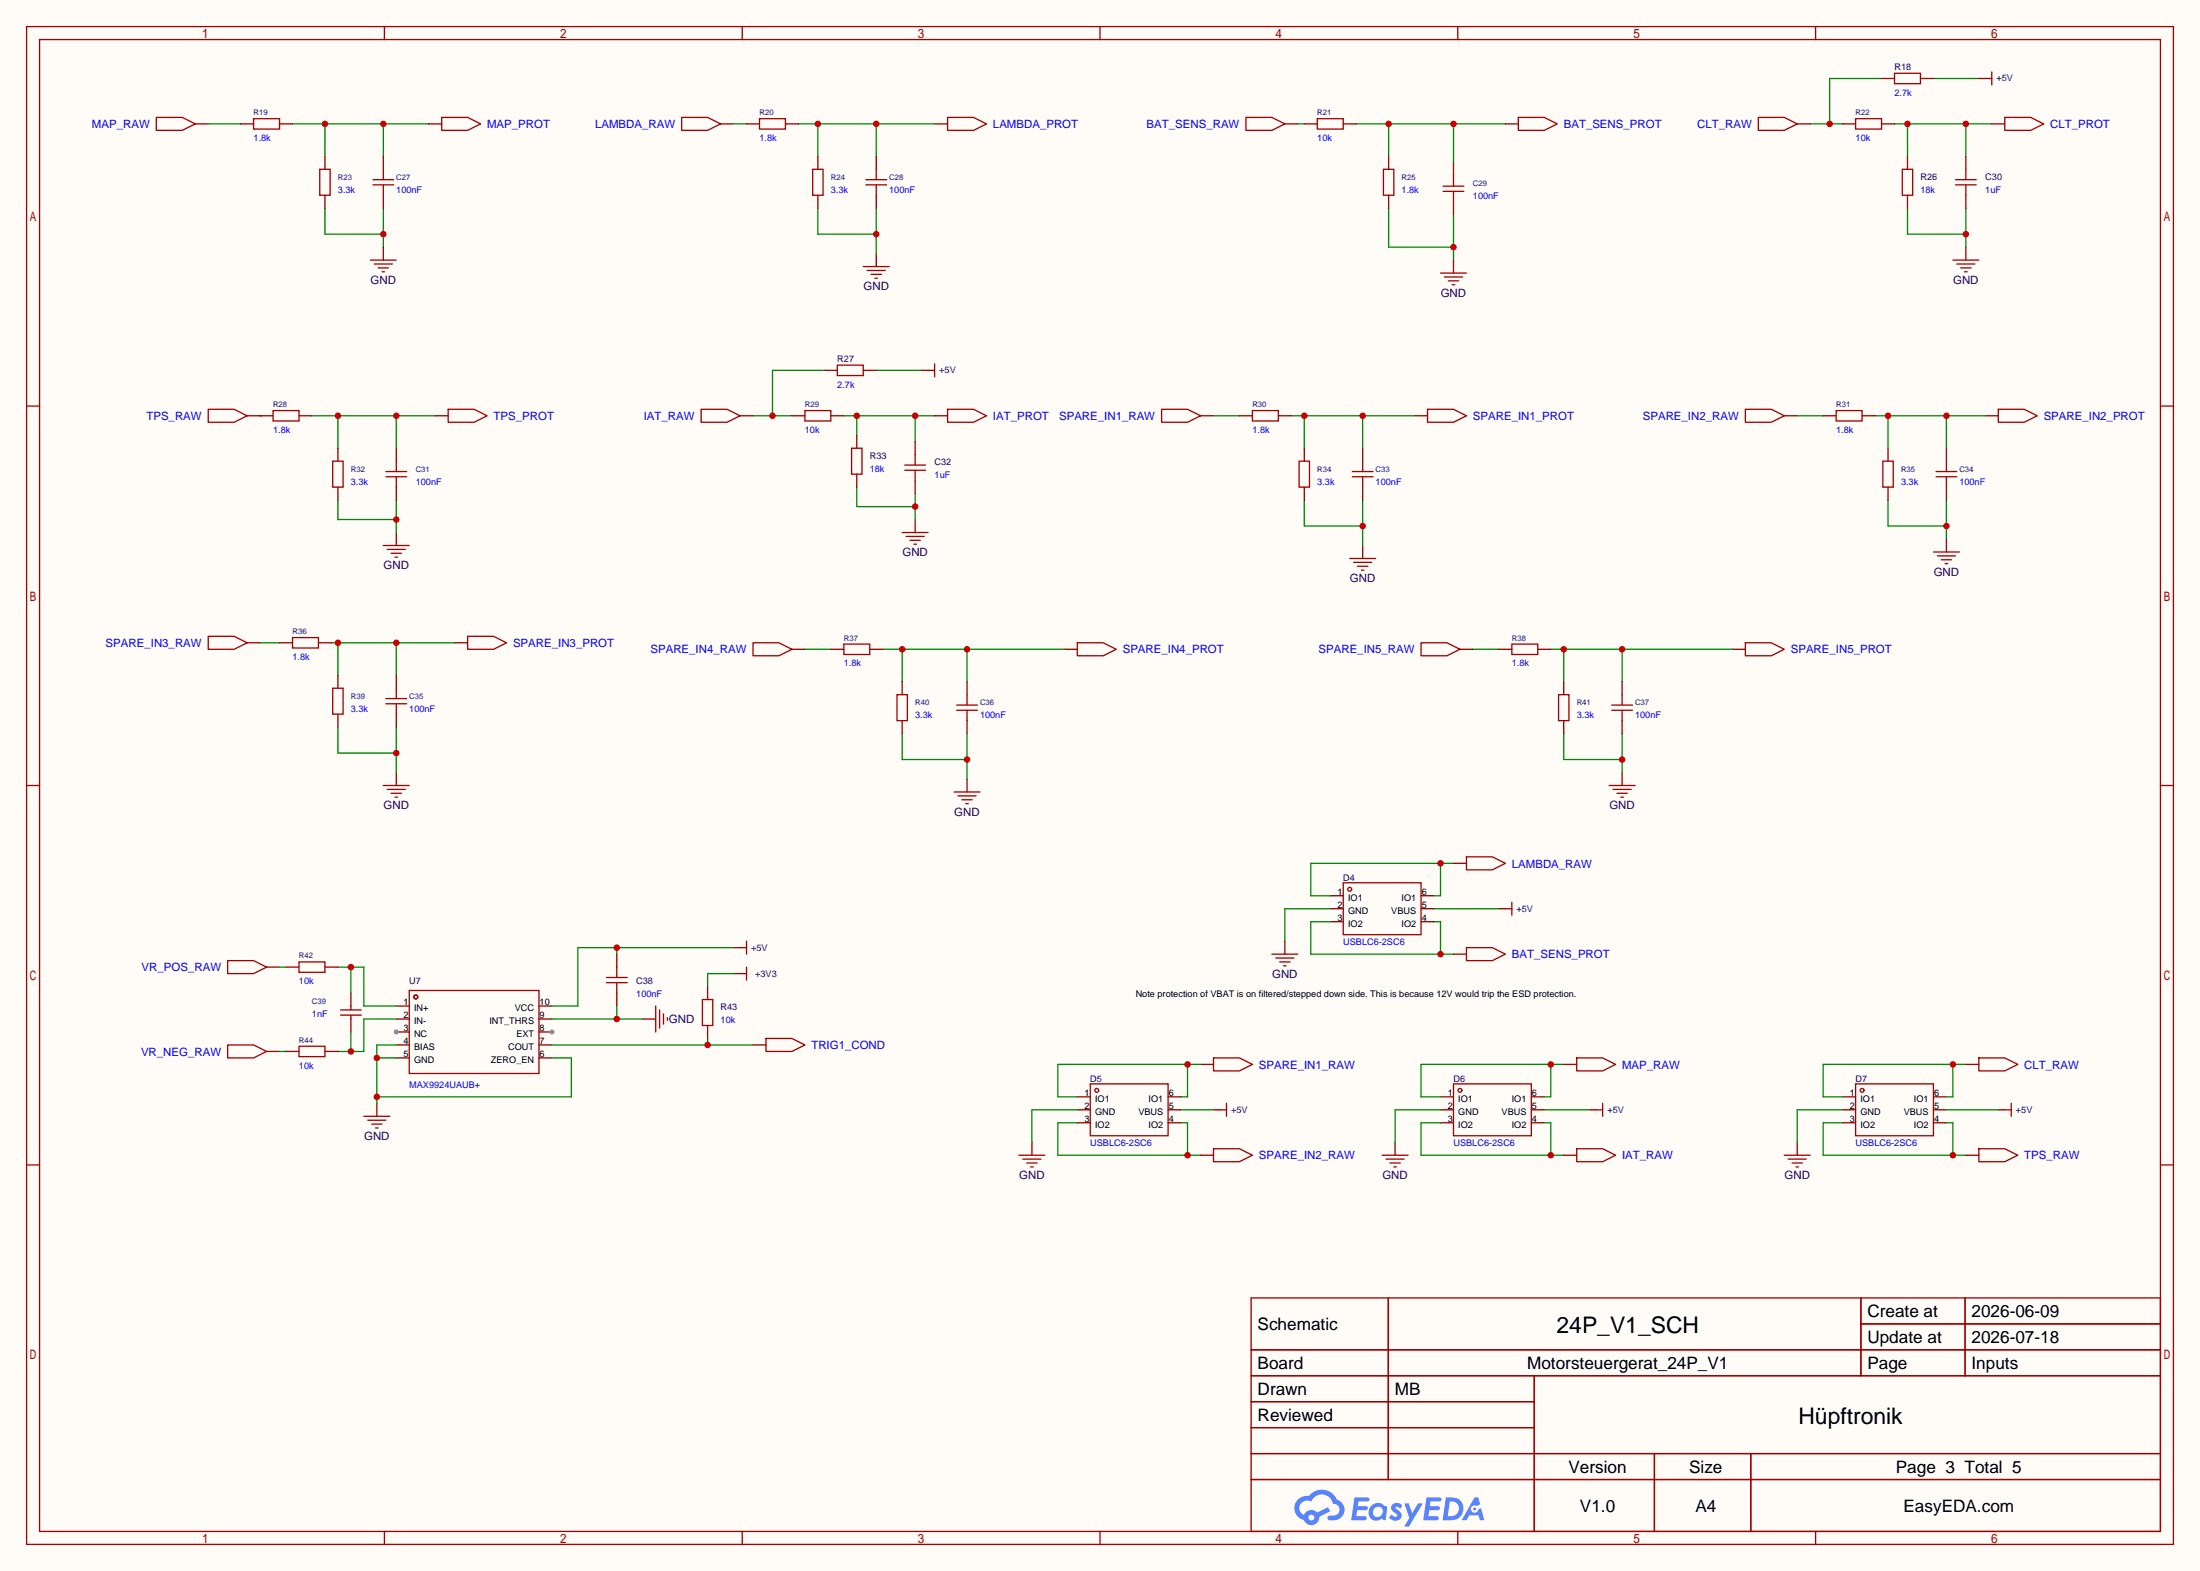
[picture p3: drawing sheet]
<svg xmlns="http://www.w3.org/2000/svg" width="431mm" height="308mm" viewBox="0 0 431 308" stroke-linecap="round" stroke-linejoin="round" font-family="sans-serif">
<path d="M0 0h430.8v307.6h-430.8z" fill="#fffcf7"/>
<g fill="none" stroke="#a10000" stroke-width=".25">
<path d="M5.2 5.2h420.4v297.2h-420.4zM7.7 7.7h415.3v292.1h-415.3zM75.3 5.2v2.5M145.3 5.2v2.5M215.4 5.2v2.5M285.5 5.2v2.5M355.5 5.2v2.5M5.2 79.5h2.5M423 79.5h2.6M5.2 153.8h2.5M423 153.8h2.6M5.2 228.1h2.5"/>
<path d="M423 228.1h2.6M245 254.1h178v45.7h-178zM271.8 254.1v35.6M364.4 254.1v15.3M364.4 259.2h58.6M384.8 254.1v15.3M245 264.3h178M245 269.4h178M245 274.4h55.4M245 279.5h55.4M300.4 269.4v30.4M75.3 299.8v2.6"/>
<path d="M145.3 299.8v2.6M215.4 299.8v2.6M245 284.6h178M245 289.7h178M285.5 299.8v2.6M324 284.6v15.2M342.8 284.6v15.2M355.5 299.8v2.6"/>
</g>
<g fill="#5487ff">
<path d="M272.7 294.5a1.3 1.3 0 0 1 1.9 .3l-.4 .6a.54 .54 0 0 0-1-.2l.2 .2a1.58 1.58 0 0 1 1 1.6 1.43 1.43 0 0 1-2.4 .1l.5-.6a.64 .64 0 0 0 .5 .5 .64 .64 0 0 0 .6-.3l-.1-.2a1.35 1.35 0 0 1-1-1.8z"/>
<path d="M275 294.3h.8l.7 2 1.2-2h.9l-2.7 4.6h-.9l1-1.7z"/>
<path d="M265.2 293.2h1.7a1.31 1.31 0 0 1 1.2 .2 .4 .4 0 0 1-.4 .6h-1.7l-.1 .9h1.6a.4 .4 0 0 1 .3 .4 .4 .4 0 0 1-.4 .4h-1.7l-.1 1.2h.8a1.23 1.23 0 0 1 1.2 .2 .39 .39 0 0 1-.4 .6h-2.6z"/>
<path d="M279.3 293.2h1.7a1.32 1.32 0 0 1 1.2 .2 .39 .39 0 0 1-.3 .6h-1.8l-.1 .9h1.6a.4 .4 0 0 1 .4 .4 .4 .4 0 0 1-.5 .4h-1.6l-.2 1.2h.8a1.23 1.23 0 0 1 1.2 .2 .39 .39 0 0 1-.4 .6h-2.6z"/>
<path d="M288.7 293.2h.8l.3 1.3-.6 .4a.75 .75 0 0 0-1.1 .3 .75 .75 0 0 0 .4 1 .75 .75 0 0 0 1-.7l.5-.2 .6 2.4h-.8l-.3-1h-1.8l-.5 1h-1z"/>
<path d="M283.1 293.2l-.6 4.5h1.4a2.27 2.27 0 0 0 2.7-2.3 2.27 2.27 0 0 0-2.7-2.2zM283.9 294a1.5 1.5 0 0 1 1.8 1.5 1.5 1.5 0 0 1-1.9 1.4h-.3z"/>
<path d="M268.5 294.8a1.6 1.6 0 0 0-.3 2.3 1.6 1.6 0 0 0 2.3 .2l.8 .4 .3-2.5-.1-.3h-.5a1.58 1.58 0 0 0-2.5-.1zM269.1 295.3a.99 .99 0 0 1 1.6 .3 .99 .99 0 0 1-.8 1.4 .94 .94 0 0 1-1-.5 .94 .94 0 0 1 .2-1.2z"/>
<path d="M254.2 293.6a2.37 2.37 0 0 0 1.1 4 1.54 1.54 0 0 0 1.8 1 1.54 1.54 0 0 0 1.2-1.6l2.2-1.1-.5-.8-2.1 1.1a1.57 1.57 0 0 0-2.6 .4 1.5 1.5 0 0 1-.7-2.1 1.5 1.5 0 0 1 2.2-.5 2.23 2.23 0 0 1 2.3-1.4 2.23 2.23 0 0 1 1.9 1.8 1.16 1.16 0 0 1 1.3 1.1 1.16 1.16 0 0 1-1.1 1.2h-.7a.47 .47 0 0 0-.6 .4 .47 .47 0 0 0 .5 .6 2.17 2.17 0 0 0 2.5-1 2.17 2.17 0 0 0-.4-2.7l-.7-.4a3.2 3.2 0 0 0-5.5-.7l-1.1 .1zM256.2 297.1a.6 .6 0 0 1 1.2 0 .6 .6 0 0 1-1.2 0z"/>
<circle cx="288.7" cy="295.4" r=".28"/>
</g>
<path d="M57.3 24.3h26.6M63.6 24.3v6.3M75.1 24.3v6.3" fill="none" stroke="#008700" stroke-width=".25"/>
<g fill="#c00">
<circle cx="63.6" cy="24.3" r=".63"/>
<circle cx="75.1" cy="24.3" r=".63"/>
</g>
<path d="M38.2 24.3h2.6M83.9 24.3h2.6M75.1 48.4v2.5M48.4 81.4h2.5M144.9 81.4h2.5" fill="none" stroke="#870000" stroke-width=".25"/>
<path d="M30.6 23h5.1l2.5 1.3-2.5 1.2h-5.1zM86.5 23h5.1l2.5 1.3-2.5 1.2h-5.1zM72.5 50.9h5.1M73.3 51.7h3.5M74 52.5h2.1M74.8 53.2h.5M40.8 80.1h5l2.6 1.3-2.6 1.3h-5zM137.3 80.1h5.1l2.5 1.3-2.5 1.3h-5.1z" fill="none" stroke="#a10000" stroke-width=".25"/>
<path d="M61.1 81.4h24.1M66.2 81.4v6.4M77.6 81.4v6.4" fill="none" stroke="#008700" stroke-width=".25"/>
<g fill="#c00">
<circle cx="77.6" cy="81.4" r=".63"/>
<circle cx="66.2" cy="81.4" r=".63"/>
</g>
<path d="M85.2 81.4h2.6M77.6 104.3v2.5" fill="none" stroke="#870000" stroke-width=".25"/>
<path d="M87.8 80.1h5l2.6 1.3-2.6 1.3h-5zM75.1 106.8h5M75.8 107.6h3.6M76.6 108.3h2M77.3 109.1h.6" fill="none" stroke="#a10000" stroke-width=".25"/>
<path d="M40.8 24.3h6.3M50.9 81.4h.1M165.2 81.4h17.8M167.8 81.4v3.8M179.2 81.4v5.1" fill="none" stroke="#008700" stroke-width=".25"/>
<g fill="#c00">
<circle cx="179.2" cy="81.4" r=".63"/>
<circle cx="167.8" cy="81.4" r=".63"/>
</g>
<path d="M183 81.4h2.5M179.2 101.7v2.6" fill="none" stroke="#870000" stroke-width=".25"/>
<path d="M185.5 80.1h5.1l2.6 1.3-2.6 1.3h-5.1zM176.7 104.3h5M177.4 105h3.6M178.2 105.8h2M178.9 106.6h.6" fill="none" stroke="#a10000" stroke-width=".25"/>
<path d="M371 24.3h19M373.5 24.3v6.3M384.9 24.3v6.3" fill="none" stroke="#008700" stroke-width=".25"/>
<g fill="#c00">
<circle cx="384.9" cy="24.3" r=".63"/>
<circle cx="373.5" cy="24.3" r=".63"/>
</g>
<path d="M390 24.3h2.6M384.9 48.4v2.5" fill="none" stroke="#870000" stroke-width=".25"/>
<path d="M392.6 23h5l2.6 1.3-2.6 1.2h-5zM382.4 50.9h5.1M383.2 51.7h3.5M383.9 52.5h2.1M384.7 53.2h.5" fill="none" stroke="#a10000" stroke-width=".25"/>
<path d="M368.4 15.4h-10.1v8.9M354.5 24.3h6.3" fill="none" stroke="#008700" stroke-width=".25"/>
<circle cx="358.3" cy="24.3" r=".63" fill="#c00"/>
<path d="M141.1 24.3h2.5M183 24.3h2.5M351.9 24.3h2.6" fill="none" stroke="#870000" stroke-width=".25"/>
<path d="M133.5 23h5.1l2.5 1.3-2.5 1.2h-5.1zM185.5 23h5.1l2.6 1.3-2.6 1.2h-5.1zM344.3 23h5.1l2.5 1.3-2.5 1.2h-5.1z" fill="none" stroke="#a10000" stroke-width=".25"/>
<path d="M378.6 15.4h8.9M161.4 72.5h-10.1v8.9M171.6 72.5h8.9M147.4 81.4h7.7" fill="none" stroke="#008700" stroke-width=".25"/>
<circle cx="151.3" cy="81.4" r=".63" fill="#c00"/>
<path d="M63.6 40.8v5h11.5M75.1 40.8v7.6" fill="none" stroke="#008700" stroke-width=".25"/>
<circle cx="75.1" cy="45.8" r=".63" fill="#c00"/>
<path d="M66.2 97.9v3.8h11.4M77.6 97.9v6.4" fill="none" stroke="#008700" stroke-width=".25"/>
<circle cx="77.6" cy="101.7" r=".63" fill="#c00"/>
<path d="M156.3 24.3h26.7M160.1 24.3v6.3M171.6 24.3v6.3" fill="none" stroke="#008700" stroke-width=".25"/>
<g fill="#c00">
<circle cx="160.1" cy="24.3" r=".63"/>
<circle cx="171.6" cy="24.3" r=".63"/>
</g>
<path d="M171.6 49.7v2.5" fill="none" stroke="#870000" stroke-width=".25"/>
<path d="M169 52.2h5.1M169.8 53h3.6M170.6 53.7h2M171.3 54.5h.5" fill="none" stroke="#a10000" stroke-width=".25"/>
<path d="M160.1 40.8v5h11.5M171.6 40.8v8.9" fill="none" stroke="#008700" stroke-width=".25"/>
<circle cx="171.6" cy="45.8" r=".63" fill="#c00"/>
<path d="M143.6 24.3h2.6M252.9 81.4h24.1M255.4 81.4v6.4M266.8 81.4v6.4" fill="none" stroke="#008700" stroke-width=".25"/>
<path d="M235.1 81.4h2.5M277 81.4h2.5" fill="none" stroke="#870000" stroke-width=".25"/>
<path d="M227.5 80.1h5l2.6 1.3-2.6 1.3h-5zM279.5 80.1h5.1l2.5 1.3-2.5 1.3h-5.1z" fill="none" stroke="#a10000" stroke-width=".25"/>
<g fill="#c00">
<circle cx="255.4" cy="81.4" r=".63"/>
<circle cx="266.8" cy="81.4" r=".63"/>
</g>
<path d="M266.8 106.8v2.5" fill="none" stroke="#870000" stroke-width=".25"/>
<path d="M264.3 109.3h5.1M265 110.1h3.6M265.8 110.9h2M266.6 111.6h.5" fill="none" stroke="#a10000" stroke-width=".25"/>
<path d="M255.4 97.9v5.1h11.4M266.8 97.9v8.9" fill="none" stroke="#008700" stroke-width=".25"/>
<circle cx="266.8" cy="103" r=".63" fill="#c00"/>
<path d="M237.6 81.4h5.1M367.2 81.4h21.5M369.7 81.4v6.4M381.1 81.4v6.4" fill="none" stroke="#008700" stroke-width=".25"/>
<path d="M349.4 81.4h2.5M388.7 81.4h2.6" fill="none" stroke="#870000" stroke-width=".25"/>
<path d="M341.8 80.1h5l2.6 1.3-2.6 1.3h-5zM391.3 80.1h5.1l2.5 1.3-2.5 1.3h-5.1z" fill="none" stroke="#a10000" stroke-width=".25"/>
<g fill="#c00">
<circle cx="369.7" cy="81.4" r=".63"/>
<circle cx="381.1" cy="81.4" r=".63"/>
</g>
<path d="M381.1 105.5v2.6" fill="none" stroke="#870000" stroke-width=".25"/>
<path d="M378.6 108.1h5.1M379.3 108.8h3.6M380.1 109.6h2M380.9 110.4h.5" fill="none" stroke="#a10000" stroke-width=".25"/>
<path d="M369.7 97.9v5.1h11.4M381.1 97.9v7.6" fill="none" stroke="#008700" stroke-width=".25"/>
<circle cx="381.1" cy="103" r=".63" fill="#c00"/>
<path d="M265.6 24.3h29.2M271.9 24.3v6.3M284.6 24.3v7.6M351.9 81.4h5.1" fill="none" stroke="#008700" stroke-width=".25"/>
<g fill="#c00">
<circle cx="284.6" cy="24.3" r=".63"/>
<circle cx="271.9" cy="24.3" r=".63"/>
</g>
<path d="M251.6 24.3h2.5M294.8 24.3h2.5M284.6 50.9v2.6M48.4 125.9h2.5M89 125.9h2.6" fill="none" stroke="#870000" stroke-width=".25"/>
<path d="M244 23h5l2.6 1.3-2.6 1.2h-5zM297.3 23h5.1l2.5 1.3-2.5 1.2h-5.1zM282.1 53.5h5M282.8 54.2h3.6M283.6 55h2M284.4 55.8h.5M40.8 124.6h5l2.6 1.3-2.6 1.2h-5zM91.6 124.6h5l2.6 1.3-2.6 1.2h-5z" fill="none" stroke="#a10000" stroke-width=".25"/>
<path d="M64.9 125.9h24.1M66.2 125.9v6.3M77.6 125.9v6.3" fill="none" stroke="#008700" stroke-width=".25"/>
<g fill="#c00">
<circle cx="66.2" cy="125.9" r=".63"/>
<circle cx="77.6" cy="125.9" r=".63"/>
</g>
<path d="M77.6 151.3v2.5" fill="none" stroke="#870000" stroke-width=".25"/>
<path d="M75.1 153.8h5M75.8 154.6h3.6M76.6 155.3h2M77.3 156.1h.6" fill="none" stroke="#a10000" stroke-width=".25"/>
<path d="M66.2 142.4v5h11.4M77.6 142.4v8.9" fill="none" stroke="#008700" stroke-width=".25"/>
<circle cx="77.6" cy="147.4" r=".63" fill="#c00"/>
<path d="M50.9 125.9h3.8M172.8 127.1h35.6M176.7 127.1v6.4M189.4 127.1v6.4" fill="none" stroke="#008700" stroke-width=".25"/>
<path d="M155.1 127.1h2.5M208.4 127.1h2.5" fill="none" stroke="#870000" stroke-width=".25"/>
<path d="M147.4 125.9h5.1l2.6 1.2-2.6 1.3h-5.1zM210.9 125.9h5.1l2.6 1.2-2.6 1.3h-5.1z" fill="none" stroke="#a10000" stroke-width=".25"/>
<g fill="#c00">
<circle cx="176.7" cy="127.1" r=".63"/>
<circle cx="189.4" cy="127.1" r=".63"/>
</g>
<path d="M189.4 152.5v2.6" fill="none" stroke="#870000" stroke-width=".25"/>
<path d="M186.8 155.1h5.1M187.6 155.8h3.5M188.3 156.6h2.1M189.1 157.4h.5" fill="none" stroke="#a10000" stroke-width=".25"/>
<path d="M176.7 143.6v5.1h12.7M189.4 143.6v8.9" fill="none" stroke="#008700" stroke-width=".25"/>
<circle cx="189.4" cy="148.7" r=".63" fill="#c00"/>
<path d="M157.6 127.1h5.1M303.7 127.1h35.5M306.2 127.1v6.4M317.6 127.1v6.4" fill="none" stroke="#008700" stroke-width=".25"/>
<path d="M285.9 127.1h2.5M339.2 127.1h2.6" fill="none" stroke="#870000" stroke-width=".25"/>
<path d="M278.3 125.9h5l2.6 1.2-2.6 1.3h-5zM341.8 125.9h5l2.6 1.2-2.6 1.3h-5z" fill="none" stroke="#a10000" stroke-width=".25"/>
<g fill="#c00">
<circle cx="306.2" cy="127.1" r=".63"/>
<circle cx="317.6" cy="127.1" r=".63"/>
</g>
<path d="M317.6 151.3v2.5" fill="none" stroke="#870000" stroke-width=".25"/>
<path d="M315.1 153.8h5.1M315.8 154.6h3.6M316.6 155.3h2M317.4 156.1h.5" fill="none" stroke="#a10000" stroke-width=".25"/>
<path d="M306.2 143.6v5.1h11.4M317.6 143.6v7.7" fill="none" stroke="#008700" stroke-width=".25"/>
<circle cx="317.6" cy="148.7" r=".63" fill="#c00"/>
<path d="M288.4 127.1h5.1" fill="none" stroke="#008700" stroke-width=".25"/>
<path d="M52.2 189.4h2.5M77.6 197h2.5M77.6 199.5h2.5M52.2 205.9h2.5M77.6 202.1h2.5" fill="none" stroke="#870000" stroke-width=".25"/>
<g fill="none" stroke="#a10000" stroke-width=".25">
<path d="M44.6 188.1h5.1l2.5 1.3-2.5 1.2h-5.1zM80.1 193.9h25.4v16.3h-25.4zM44.6 204.6h5.1l2.5 1.3-2.5 1.2h-5.1z"/>
<circle cx="81.4" cy="195.2" r=".38"/>
</g>
<circle cx="77.6" cy="202.1" r=".51" fill="#999"/>
<path d="M77.6 204.6h2.5M77.6 207.1h2.5M105.5 204.6h2.6M105.5 207.1h2.6M105.5 202.1h2.6" fill="none" stroke="#870000" stroke-width=".25"/>
<circle cx="108.1" cy="202.1" r=".51" fill="#999"/>
<path d="M105.5 199.5h2.6M105.5 197h2.6M125.9 199.5h2.5M143.6 185.5h1.3M73.8 216v2.6" fill="none" stroke="#870000" stroke-width=".25"/>
<path d="M128.4 197v5.1M129.2 197.7v3.6M129.9 198.5v2M130.7 199.3v.5M144.9 185.5h1.3M146.2 184.3v2.5M71.2 218.6h5.1M72 219.3h3.6M72.8 220.1h2M73.5 220.9h.5" fill="none" stroke="#a10000" stroke-width=".25"/>
<path d="M73.8 207.1h3.8M77.6 204.6h-3.8v11.4M108.1 207.1h3.8v7.7h-38.1" fill="none" stroke="#008700" stroke-width=".25"/>
<g fill="#c00">
<circle cx="73.8" cy="207.1" r=".63"/>
<circle cx="73.8" cy="214.8" r=".63"/>
</g>
<path d="M120.8 185.5v1.3M143.6 185.5h-30.4v11.5h-5.1" fill="none" stroke="#008700" stroke-width=".25"/>
<circle cx="120.8" cy="185.5" r=".63" fill="#c00"/>
<path d="M108.1 199.5h17.8M120.8 197v2.5" fill="none" stroke="#008700" stroke-width=".25"/>
<circle cx="120.8" cy="199.5" r=".63" fill="#c00"/>
<path d="M108.1 204.6h39.3M138.6 203.3v1.3" fill="none" stroke="#008700" stroke-width=".25"/>
<circle cx="138.6" cy="204.6" r=".63" fill="#c00"/>
<path d="M143.6 190.6h1.3" fill="none" stroke="#870000" stroke-width=".25"/>
<path d="M144.9 190.6h1.3M146.2 189.4v2.5" fill="none" stroke="#a10000" stroke-width=".25"/>
<path d="M54.7 189.4h1.3M66.2 189.4h5v7.6h6.4M68.7 189.4v5M143.6 190.6h-5v2.6" fill="none" stroke="#008700" stroke-width=".25"/>
<circle cx="68.7" cy="189.4" r=".63" fill="#c00"/>
<path d="M77.6 199.5h-6.4v6.4h-5M54.7 205.9h1.3M68.7 202.1v3.8" fill="none" stroke="#008700" stroke-width=".25"/>
<circle cx="68.7" cy="205.9" r=".63" fill="#c00"/>
<path d="M68.7 194.4v2.6M68.7 199.5v2.6M147.4 204.6h2.6M210.9 214.8h2.6M210.9 217.3h2.6M210.9 219.8h2.6M228.7 214.8h2.6M228.7 217.3h2.6M228.7 219.8h2.6" fill="none" stroke="#870000" stroke-width=".25"/>
<g fill="none" stroke="#a10000" stroke-width=".25">
<path d="M66.7 198.8h4M66.7 197.7h4M68.7 197v.7M68.7 198.8v.7M150 203.3h5.1l2.5 1.3-2.5 1.3h-5.1zM213.5 212.2h15.2v10.2h-15.2z"/>
<circle cx="214.8" cy="213.5" r=".38"/>
</g>
<path d="M167.8 95.4v3.8h11.4M179.2 96.6v5.1" fill="none" stroke="#008700" stroke-width=".25"/>
<circle cx="179.2" cy="99.2" r=".63" fill="#c00"/>
<path d="M235.1 208.4h2.5M202.1 223.6v2.6" fill="none" stroke="#870000" stroke-width=".25"/>
<path d="M237.6 207.1h5.1l2.5 1.3-2.5 1.3h-5.1zM199.5 226.2h5.1M200.3 226.9h3.5M201 227.7h2.1M201.8 228.5h.5" fill="none" stroke="#a10000" stroke-width=".25"/>
<path d="M210.9 217.3h-8.8v6.3M232.5 208.4v6.4h-1.2M235.1 208.4h-28v6.4h3.8" fill="none" stroke="#008700" stroke-width=".25"/>
<circle cx="232.5" cy="208.4" r=".63" fill="#c00"/>
<path d="M210.9 219.8h-3.8v6.4h28M231.3 219.8h1.2v6.4" fill="none" stroke="#008700" stroke-width=".25"/>
<circle cx="232.5" cy="226.2" r=".63" fill="#c00"/>
<g fill="none" stroke="#a10000" stroke-width=".25">
<path d="M284.6 212.2h15.2v10.2h-15.2zM270.6 226.2h5.1M271.4 226.9h3.6M272.2 227.7h2M272.9 228.5h.5"/>
<circle cx="285.9" cy="213.5" r=".38"/>
</g>
<path d="M282.1 214.8h2.5M282.1 217.3h2.5M282.1 219.8h2.5M299.8 214.8h2.6M299.8 217.3h2.6M299.8 219.8h2.6M273.2 223.6v2.6" fill="none" stroke="#870000" stroke-width=".25"/>
<path d="M282.1 217.3h-8.9v6.3M303.7 208.4v6.4h-1.3M306.2 208.4h-27.9v6.4h3.8" fill="none" stroke="#008700" stroke-width=".25"/>
<circle cx="303.7" cy="208.4" r=".63" fill="#c00"/>
<path d="M282.1 219.8h-3.8v6.4h27.9M302.4 219.8h1.3v6.4" fill="none" stroke="#008700" stroke-width=".25"/>
<circle cx="303.7" cy="226.2" r=".63" fill="#c00"/>
<path d="M306.2 208.4h2.5M306.2 226.2h2.5" fill="none" stroke="#870000" stroke-width=".25"/>
<path d="M308.7 207.1h5.1l2.6 1.3-2.6 1.3h-5.1zM308.7 224.9h5.1l2.6 1.3-2.6 1.3h-5.1z" fill="none" stroke="#a10000" stroke-width=".25"/>
<path d="M271.9 40.8v7.6h12.7M284.6 42v8.9" fill="none" stroke="#008700" stroke-width=".25"/>
<circle cx="284.6" cy="48.4" r=".63" fill="#c00"/>
<g fill="none" stroke="#a10000" stroke-width=".25">
<path d="M363.3 212.2h15.3v10.2h-15.3zM349.4 226.2h5.1M350.1 226.9h3.6M350.9 227.7h2M351.7 228.5h.5"/>
<circle cx="364.6" cy="213.5" r=".38"/>
</g>
<path d="M360.8 214.8h2.5M360.8 217.3h2.5M360.8 219.8h2.5M378.6 214.8h2.5M378.6 217.3h2.5M378.6 219.8h2.5M351.9 223.6v2.6" fill="none" stroke="#870000" stroke-width=".25"/>
<path d="M360.8 217.3h-8.9v6.3M360.8 219.8h-3.8v6.4h27.9M381.1 219.8h1.3v6.4" fill="none" stroke="#008700" stroke-width=".25"/>
<circle cx="382.4" cy="226.2" r=".63" fill="#c00"/>
<path d="M384.9 226.2h2.6" fill="none" stroke="#870000" stroke-width=".25"/>
<path d="M387.5 224.9h5.1l2.5 1.3-2.5 1.3h-5.1z" fill="none" stroke="#a10000" stroke-width=".25"/>
<path d="M382.4 208.4v6.4h-1.3M384.9 208.4h-27.9v6.4h3.8" fill="none" stroke="#008700" stroke-width=".25"/>
<circle cx="382.4" cy="208.4" r=".63" fill="#c00"/>
<g fill="none" stroke="#a10000" stroke-width=".25">
<path d="M263 172.8h15.3v10.2h-15.3zM249 186.8h5.1M249.8 187.6h3.6M250.6 188.3h2M251.3 189.1h.5"/>
<circle cx="264.3" cy="174.1" r=".38"/>
</g>
<path d="M260.5 175.4h2.5M260.5 177.9h2.5M278.3 175.4h2.5M278.3 177.9h2.5M251.6 184.3v2.5M260.5 180.5h2.5M278.3 180.5h2.5" fill="none" stroke="#870000" stroke-width=".25"/>
<path d="M260.5 177.9h-8.9v6.4M282.1 169v6.4h-1.3M284.6 169h-27.9v6.4h3.8" fill="none" stroke="#008700" stroke-width=".25"/>
<circle cx="282.1" cy="169" r=".63" fill="#c00"/>
<path d="M260.5 180.5h-3.8v6.3h27.9M280.8 180.5h1.3v6.3" fill="none" stroke="#008700" stroke-width=".25"/>
<circle cx="282.1" cy="186.8" r=".63" fill="#c00"/>
<path d="M284.6 169h2.5M284.6 186.8h2.5" fill="none" stroke="#870000" stroke-width=".25"/>
<path d="M287.1 167.8h5.1l2.6 1.2-2.6 1.3h-5.1zM287.1 185.5h5.1l2.6 1.3-2.6 1.3h-5.1z" fill="none" stroke="#a10000" stroke-width=".25"/>
<path d="M373.5 40.8v5h11.4M384.9 40.8v7.6" fill="none" stroke="#008700" stroke-width=".25"/>
<circle cx="384.9" cy="45.8" r=".63" fill="#c00"/>
<g fill="none" stroke="#870000" stroke-width=".25">
<path d="M368.4 15.4h2.6M376 15.4h2.6M387.5 15.4h1.2M47.1 24.3h2.6M54.7 24.3h2.6M63.6 30.6v2.5M63.6 38.2v2.6M75.1 30.6v2.5M75.1 38.2v2.6M146.2 24.3h2.5M153.8 24.3h2.5M160.1 30.6v2.5"/>
<path d="M160.1 38.2v2.6M171.6 30.6v2.5M171.6 38.2v2.6M255.4 24.3h2.5M263 24.3h2.6M271.9 30.6v2.5M271.9 38.2v2.6M284.6 31.9v2.5M284.6 39.5v2.5M360.8 24.3h2.5M368.4 24.3h2.6M373.5 30.6v2.5"/>
<path d="M373.5 38.2v2.6M384.9 30.6v2.5M384.9 38.2v2.6M161.4 72.5h2.6M169 72.5h2.6M180.5 72.5h1.2M50.9 81.4h2.6M58.5 81.4h2.6M66.2 87.8v2.5M66.2 95.4v2.5M77.6 87.8v2.5M77.6 95.4v2.5"/>
<path d="M155.1 81.4h2.5M162.7 81.4h2.5M167.8 85.2v2.6M167.8 92.8v2.6M179.2 86.5v2.5M179.2 94.1v2.5M242.7 81.4h2.5M250.3 81.4h2.6M255.4 87.8v2.5M255.4 95.4v2.5M266.8 87.8v2.5M266.8 95.4v2.5"/>
<path d="M357 81.4h2.5M364.6 81.4h2.6M369.7 87.8v2.5M369.7 95.4v2.5M381.1 87.8v2.5M381.1 95.4v2.5M54.7 125.9h2.6M62.4 125.9h2.5M66.2 132.2v2.5M66.2 139.8v2.6M77.6 132.2v2.5M77.6 139.8v2.6"/>
<path d="M162.7 127.1h2.5M170.3 127.1h2.5M176.7 133.5v2.5M189.4 133.5v2.5M293.5 127.1h2.5M301.1 127.1h2.6M306.2 133.5v2.5M317.6 133.5v2.5M176.7 141.1v2.5M189.4 141.1v2.5M306.2 141.1v2.5M317.6 141.1v2.5"/>
<path d="M293.5 177.9h1.3M56 189.4h2.5M63.6 189.4h2.6M120.8 186.8v2.6M120.8 194.4v2.6M138.6 193.2v2.5M56 205.9h2.5M63.6 205.9h2.6M138.6 200.8v2.5M237.6 217.3h1.3M311.3 217.3h1.2M384.9 208.4h2.6"/>
<path d="M391.3 217.3h1.3M235.1 226.2h2.5"/>
</g>
<g fill="none" stroke="#a10000" stroke-width=".25">
<path d="M371 14.4h5v2h-5zM388.7 15.4h1.3M390 14.1v2.5M49.7 23.2h5v2.1h-5zM62.6 33.1h2v5.1h-2zM73 35.2h4.1M73 36.2h4.1M75.1 33.1v2.1M75.1 36.2v2M148.7 23.2h5.1v2.1h-5.1zM159.1 33.1h2.1v5.1h-2.1zM169.5 35.2h4.1"/>
<path d="M169.5 36.2h4.1M171.6 33.1v2.1M171.6 36.2v2M257.9 23.2h5.1v2.1h-5.1zM270.9 33.1h2v5.1h-2zM282.6 36.4h4M282.6 37.5h4M284.6 34.4v2M284.6 37.5v2M363.3 23.2h5.1v2.1h-5.1zM372.5 33.1h2v5.1h-2zM382.9 35.2h4.1"/>
<path d="M382.9 36.2h4.1M384.9 33.1v2.1M384.9 36.2v2M164 71.5h5v2h-5zM181.7 72.5h1.3M183 71.2v2.6M53.5 80.4h5v2h-5zM65.2 90.3h2v5.1h-2zM75.6 92.3h4M75.6 93.3h4M77.6 90.3v2M77.6 93.3v2.1"/>
<path d="M157.6 80.4h5.1v2h-5.1zM166.8 87.8h2v5h-2zM177.2 92.1h4M177.2 91.1h4M179.2 89v2.1M179.2 92.1v2M245.2 80.4h5.1v2h-5.1zM254.4 90.3h2v5.1h-2zM264.8 92.3h4.1M264.8 93.3h4.1M266.8 90.3v2M266.8 93.3v2.1"/>
<path d="M359.5 80.4h5.1v2h-5.1zM368.7 90.3h2v5.1h-2zM379.1 92.3h4.1M379.1 93.3h4.1M381.1 90.3v2M381.1 93.3v2.1M57.3 124.8h5.1v2.1h-5.1zM65.2 134.7h2v5.1h-2zM75.6 136.8h4M75.6 137.8h4M77.6 134.7v2.1M77.6 137.8v2"/>
<path d="M165.2 126.1h5.1v2h-5.1zM175.6 136h2.1v5.1h-2.1zM187.3 138h4.1M187.3 139.1h4.1M189.4 136v2M189.4 139.1v2M296 126.1h5.1v2h-5.1zM305.2 136h2v5.1h-2zM315.6 138h4.1M315.6 139.1h4.1M317.6 136v2M317.6 139.1v2"/>
<path d="M294.8 177.9h1.2M296 176.7v2.5M58.5 188.3h5.1v2.1h-5.1zM118.7 192.4h4.1M118.7 191.4h4.1M120.8 189.4v2M120.8 192.4v2M137.5 195.7h2.1v5.1h-2.1zM58.5 204.9h5.1v2h-5.1zM238.9 217.3h1.3M240.2 216v2.6M312.5 217.3h1.3"/>
<path d="M313.8 216v2.6M387.5 207.1h5.1l2.5 1.3-2.5 1.3h-5.1zM392.6 217.3h1.2M393.8 216v2.6M237.6 224.9h5.1l2.5 1.3-2.5 1.3h-5.1z"/>
</g>
<path d="M254.1 24.3h1.3M280.8 177.9h12.7M231.3 217.3h6.3M302.4 217.3h8.9M381.1 217.3h10.2" fill="none" stroke="#008700" stroke-width=".25"/>
<g font-size="4.5">
<text x="304.8" y="261">24P_V1_SCH</text>
<text x="352.1" y="278.8">Hüpftronik</text>
</g>
<g font-size="3.4">
<text x="365.7" y="257.9">Create at</text>
<text x="386.1" y="257.9">2026-06-09</text>
<text x="246.3" y="260.4">Schematic</text>
<text x="365.7" y="263">Update at</text>
<text x="386.1" y="263">2026-07-18</text>
<text x="246.3" y="268.1">Board</text>
<text x="299" y="268.1">Motorsteuergerat_24P_V1</text>
<text x="365.7" y="268.1">Page</text>
<text x="386.1" y="268.1">Inputs</text>
<text x="246.3" y="273.1">Drawn</text>
<text x="273.1" y="273.1">MB</text>
<text x="246.3" y="278.2">Reviewed</text>
<text x="307.1" y="288.4">Version</text>
<text x="330.8" y="288.4">Size</text>
<text x="371.2" y="288.4">Page 3 Total 5</text>
<text x="309.4" y="296">V1.0</text>
<text x="332" y="296">A4</text>
<text x="372.7" y="296">EasyEDA.com</text>
</g>
<g font-size="2.2" fill="#00f">
<text x="18" y="25.1">MAP_RAW</text>
<text x="95.4" y="25.1">MAP_PROT</text>
<text x="116.5" y="25.1">LAMBDA_RAW</text>
<text x="194.4" y="25.1">LAMBDA_PROT</text>
<text x="224.5" y="25.1">BAT_SENS_RAW</text>
<text x="306.2" y="25.1">BAT_SENS_PROT</text>
<text x="332.3" y="25.1">CLT_RAW</text>
<text x="401.4" y="25.1">CLT_PROT</text>
<text x="28.7" y="82.2">TPS_RAW</text>
<text x="96.6" y="82.2">TPS_PROT</text>
<text x="126.1" y="82.2">IAT_RAW</text>
<text x="194.4" y="82.2">IAT_PROT</text>
<text x="207.4" y="82.2">SPARE_IN1_RAW</text>
<text x="288.4" y="82.2">SPARE_IN1_PROT</text>
<text x="321.7" y="82.2">SPARE_IN2_RAW</text>
<text x="400.2" y="82.2">SPARE_IN2_PROT</text>
<text x="20.7" y="126.7">SPARE_IN3_RAW</text>
<text x="100.5" y="126.7">SPARE_IN3_PROT</text>
<text x="127.4" y="127.9">SPARE_IN4_RAW</text>
<text x="219.8" y="127.9">SPARE_IN4_PROT</text>
<text x="258.2" y="127.9">SPARE_IN5_RAW</text>
<text x="350.6" y="127.9">SPARE_IN5_PROT</text>
<text x="296" y="169.9">LAMBDA_RAW</text>
<text x="27.7" y="190.2">VR_POS_RAW</text>
<text x="296" y="187.6">BAT_SENS_PROT</text>
<text x="27.6" y="206.7">VR_NEG_RAW</text>
<text x="158.9" y="205.4">TRIG1_COND</text>
<text x="246.5" y="209.2">SPARE_IN1_RAW</text>
<text x="317.6" y="209.2">MAP_RAW</text>
<text x="396.4" y="209.2">CLT_RAW</text>
<text x="246.5" y="227">SPARE_IN2_RAW</text>
<text x="317.6" y="227">IAT_RAW</text>
<text x="396.4" y="227">TPS_RAW</text>
</g>
<g font-size="2.2" fill="#000080">
<text x="72.6" y="55.6">GND</text>
<text x="169.1" y="56.8">GND</text>
<text x="282.1" y="58.1">GND</text>
<text x="382.4" y="55.6">GND</text>
<text x="75.1" y="111.4">GND</text>
<text x="176.7" y="108.9">GND</text>
<text x="264.3" y="114">GND</text>
<text x="378.6" y="112.7">GND</text>
<text x="75.1" y="158.4">GND</text>
<text x="186.9" y="159.7">GND</text>
<text x="315.1" y="158.4">GND</text>
<text x="249.1" y="191.4">GND</text>
<text x="131" y="200.3">GND</text>
<text x="71.3" y="223.2">GND</text>
<text x="199.6" y="230.8">GND</text>
<text x="270.7" y="230.8">GND</text>
<text x="349.4" y="230.8">GND</text>
</g>
<g font-size="1.8" fill="#000080">
<text x="371" y="13.6">R18</text>
<text x="390.9" y="15.9">+5V</text>
<text x="376" y="35.2">R26</text>
<text x="388.7" y="35.2">C30</text>
<text x="164" y="70.8">R27</text>
<text x="183.9" y="73.1">+5V</text>
<text x="170.3" y="89.8">R33</text>
<text x="183" y="91.1">C32</text>
<text x="263" y="172.4">D4</text>
<text x="297" y="178.5">+5V</text>
<text x="147.1" y="186.1">+5V</text>
<text x="147.9" y="191.2">+3V3</text>
<text x="80.1" y="192.7">U7</text>
<text x="124.6" y="192.7">C38</text>
<text x="141.1" y="197.8">R43</text>
<text x="213.5" y="211.8">D5</text>
<text x="284.6" y="211.8">D6</text>
<text x="363.3" y="211.8">D7</text>
<text x="241.1" y="217.9">+5V</text>
<text x="314.7" y="217.9">+5V</text>
<text x="394.7" y="217.9">+5V</text>
</g>
<g font-size="1.8" fill="#00f">
<text x="371" y="18.7">2.7k</text>
<text x="49.7" y="27.6">1.8k</text>
<text x="148.7" y="27.6">1.8k</text>
<text x="257.9" y="27.6">10k</text>
<text x="363.3" y="27.6">10k</text>
<text x="66.2" y="37.8">3.3k</text>
<text x="77.6" y="37.8">100nF</text>
<text x="162.7" y="37.8">3.3k</text>
<text x="174.1" y="37.8">100nF</text>
<text x="274.4" y="37.8">1.8k</text>
<text x="288.4" y="39">100nF</text>
<text x="376" y="37.8">18k</text>
<text x="388.7" y="37.8">1uF</text>
<text x="164" y="75.9">2.7k</text>
<text x="53.5" y="84.8">1.8k</text>
<text x="157.6" y="84.8">10k</text>
<text x="245.2" y="84.8">1.8k</text>
<text x="359.5" y="84.8">1.8k</text>
<text x="68.7" y="94.9">3.3k</text>
<text x="81.4" y="94.9">100nF</text>
<text x="170.3" y="92.4">18k</text>
<text x="183" y="93.7">1uF</text>
<text x="257.9" y="94.9">3.3k</text>
<text x="269.4" y="94.9">100nF</text>
<text x="372.2" y="94.9">3.3k</text>
<text x="383.7" y="94.9">100nF</text>
<text x="57.3" y="129.2">1.8k</text>
<text x="165.2" y="130.5">1.8k</text>
<text x="296" y="130.5">1.8k</text>
<text x="68.7" y="139.4">3.3k</text>
<text x="80.1" y="139.4">100nF</text>
<text x="179.2" y="140.6">3.3k</text>
<text x="191.9" y="140.6">100nF</text>
<text x="308.7" y="140.6">3.3k</text>
<text x="320.2" y="140.6">100nF</text>
<text x="263" y="185.1">USBLC6-2SC6</text>
<text x="58.5" y="192.7">10k</text>
<text x="124.6" y="195.3">100nF</text>
<text x="61.1" y="199.1">1nF</text>
<text x="141.1" y="200.3">10k</text>
<text x="58.5" y="209.2">10k</text>
<text x="80.1" y="213">MAX9924UAUB+</text>
<text x="213.5" y="224.5">USBLC6-2SC6</text>
<text x="284.6" y="224.5">USBLC6-2SC6</text>
<text x="363.3" y="224.5">USBLC6-2SC6</text>
</g>
<g font-size="1.8">
<text x="261.9" y="175.2">1</text>
<text x="261.9" y="177.7">2</text>
<text x="264" y="176.4">IO1</text>
<text x="264" y="179">GND</text>
<text x="272.4" y="179">VBUS</text>
<text x="274.4" y="176.4">IO1</text>
<text x="278.4" y="177.7">5</text>
<text x="278.4" y="175.2">6</text>
<text x="261.9" y="180.3">3</text>
<text x="264" y="181.5">IO2</text>
<text x="274.4" y="181.5">IO2</text>
<text x="278.4" y="180.3">4</text>
<text x="79" y="196.8">1</text>
<text x="105.7" y="196.8">10</text>
<text x="222.4" y="195.3">Note protection of VBAT is on filtered/stepped down side. This is because 12V would trip the ESD protection.</text>
<text x="79" y="199.3">2</text>
<text x="79" y="201.8">3</text>
<text x="81.1" y="198">IN+</text>
<text x="81.1" y="200.6">IN-</text>
<text x="81.1" y="203.1">NC</text>
<text x="95.8" y="200.6">INT_THRS</text>
<text x="100.8" y="198">VCC</text>
<text x="101.1" y="203.1">EXT</text>
<text x="105.7" y="201.8">8</text>
<text x="105.7" y="199.3">9</text>
<text x="79" y="204.4">4</text>
<text x="79" y="206.9">5</text>
<text x="81.1" y="205.7">BIAS</text>
<text x="81.1" y="208.2">GND</text>
<text x="96.1" y="208.2">ZERO_EN</text>
<text x="99.5" y="205.7">COUT</text>
<text x="105.7" y="206.9">6</text>
<text x="105.7" y="204.4">7</text>
<text x="212.4" y="214.5">1</text>
<text x="214.4" y="215.8">IO1</text>
<text x="224.9" y="215.8">IO1</text>
<text x="228.9" y="214.5">6</text>
<text x="283.5" y="214.5">1</text>
<text x="285.5" y="215.8">IO1</text>
<text x="296" y="215.8">IO1</text>
<text x="300" y="214.5">6</text>
<text x="362.2" y="214.5">1</text>
<text x="364.3" y="215.8">IO1</text>
<text x="374.8" y="215.8">IO1</text>
<text x="378.7" y="214.5">6</text>
<text x="212.4" y="217.1">2</text>
<text x="212.4" y="219.6">3</text>
<text x="214.4" y="218.4">GND</text>
<text x="214.4" y="220.9">IO2</text>
<text x="222.9" y="218.4">VBUS</text>
<text x="224.9" y="220.9">IO2</text>
<text x="228.9" y="219.6">4</text>
<text x="228.9" y="217.1">5</text>
<text x="283.5" y="217.1">2</text>
<text x="283.5" y="219.6">3</text>
<text x="285.5" y="218.4">GND</text>
<text x="285.5" y="220.9">IO2</text>
<text x="294" y="218.4">VBUS</text>
<text x="296" y="220.9">IO2</text>
<text x="300" y="219.6">4</text>
<text x="300" y="217.1">5</text>
<text x="362.2" y="217.1">2</text>
<text x="362.2" y="219.6">3</text>
<text x="364.3" y="218.4">GND</text>
<text x="364.3" y="220.9">IO2</text>
<text x="372.8" y="218.4">VBUS</text>
<text x="374.8" y="220.9">IO2</text>
<text x="378.7" y="219.6">4</text>
<text x="378.7" y="217.1">5</text>
</g>
<g font-size="1.5" fill="#000080">
<text x="49.7" y="22.5">R19</text>
<text x="148.7" y="22.5">R20</text>
<text x="257.9" y="22.5">R21</text>
<text x="363.3" y="22.5">R22</text>
<text x="66.2" y="35.2">R23</text>
<text x="77.6" y="35.2">C27</text>
<text x="162.7" y="35.2">R24</text>
<text x="174.1" y="35.2">C28</text>
<text x="274.4" y="35.2">R25</text>
<text x="288.4" y="36.5">C29</text>
<text x="53.5" y="79.7">R28</text>
<text x="157.6" y="79.7">R29</text>
<text x="245.2" y="79.7">R30</text>
<text x="359.5" y="79.7">R31</text>
<text x="68.7" y="92.4">R32</text>
<text x="81.4" y="92.4">C31</text>
<text x="257.9" y="92.4">R34</text>
<text x="269.4" y="92.4">C33</text>
<text x="372.2" y="92.4">R35</text>
<text x="383.7" y="92.4">C34</text>
<text x="57.3" y="124.1">R36</text>
<text x="165.2" y="125.4">R37</text>
<text x="296" y="125.4">R38</text>
<text x="68.7" y="136.8">R39</text>
<text x="80.1" y="136.8">C35</text>
<text x="179.2" y="138.1">R40</text>
<text x="191.9" y="138.1">C36</text>
<text x="308.7" y="138.1">R41</text>
<text x="320.2" y="138.1">C37</text>
<text x="58.5" y="187.6">R42</text>
<text x="61.1" y="196.5">C39</text>
<text x="58.5" y="204.1">R44</text>
</g>
</svg>
